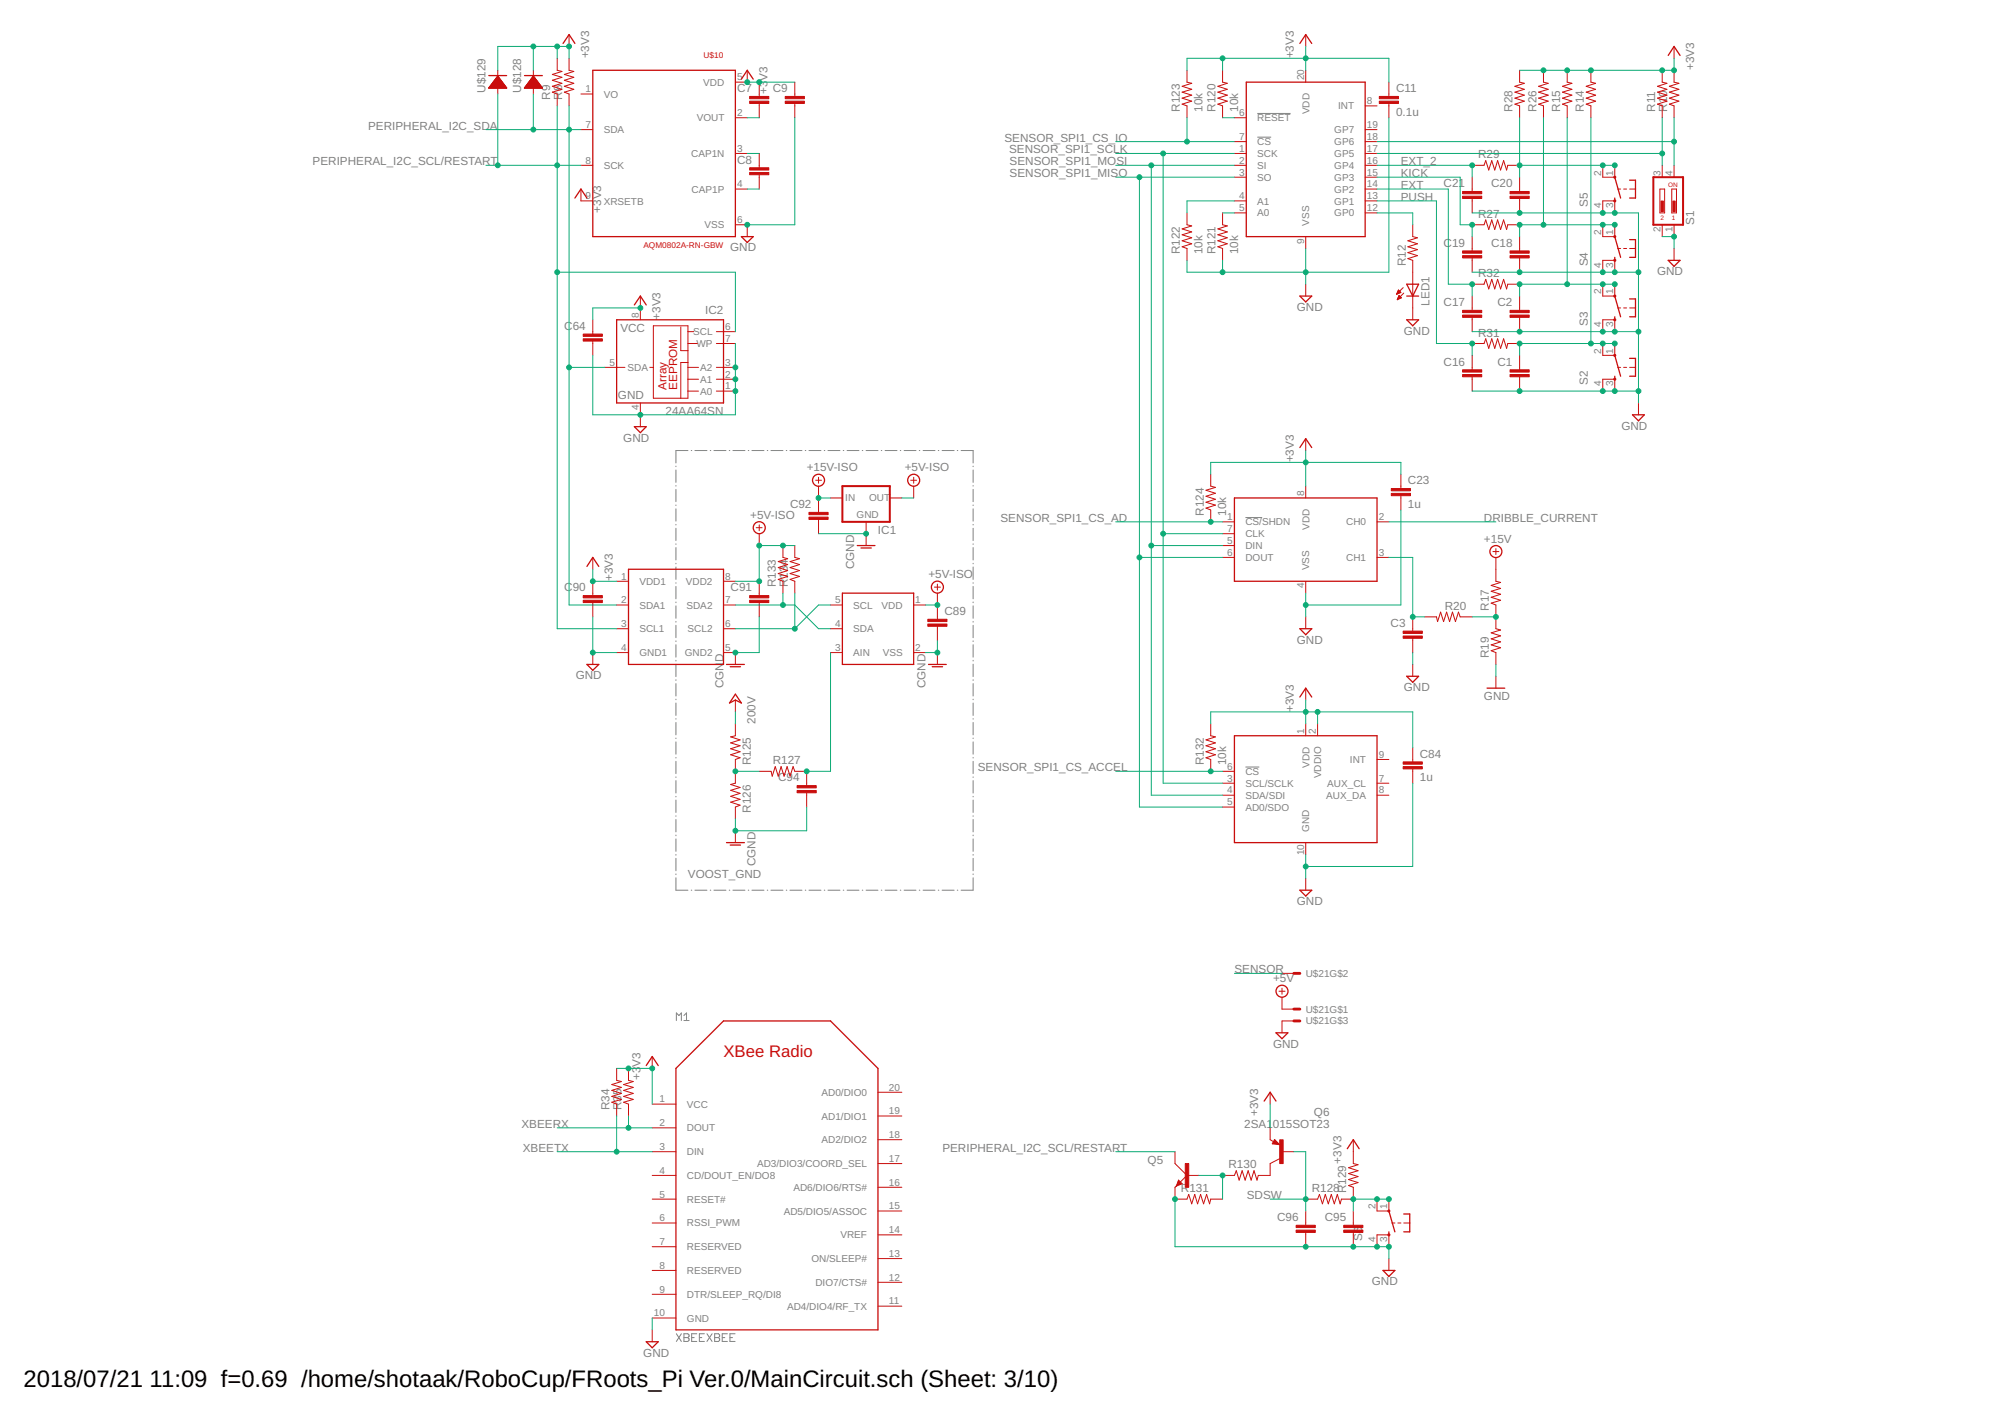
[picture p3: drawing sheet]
<svg xmlns="http://www.w3.org/2000/svg" width="297mm" height="210mm" viewBox="0 0 297 210" stroke-linecap="round" stroke-linejoin="round" font-family="sans-serif">
<g fill="none" stroke="#808080" stroke-width=".15">
<path d="M186.3 16.8h4.9M186.3 20.3h2M100.1 69v.1M100.1 69.6v1.9M100.1 71.9v.1M100.1 72.5v1.8M100.1 74.8v.1M100.1 75.4v1.8M100.1 77.7v.1M100.1 78.3v1.8M101.9 66.7h-1.8v1.9M102.4 66.7h.1"/>
<path d="M103 66.7h1.7M105.2 66.7h.1M105.8 66.7h1.7M108 66.7h.1M108.6 66.7h1.8M110.8 66.7h.1M111.4 66.7h1.8M113.7 66.7h.1M114.2 66.7h1.8M116.5 66.7h.1M117 66.7h1.8M119.3 66.7h.1"/>
<path d="M119.8 66.7h1.8M122.1 66.7h.1M122.7 66.7h1.7M124.9 66.7h.1M125.5 66.7h1.8M127.7 66.7h.1M128.3 66.7h1.8M130.6 66.7h.1M131.1 66.7h1.8M133.4 66.7h.1M133.9 66.7h1.8M136.2 66.7h.1"/>
<path d="M136.8 66.7h1.7M139 66.7h.1M139.6 66.7h1.8M141.8 66.7h.1M142.4 66.7h1.8v1.9M144.2 69v.1M144.2 69.6v1.9M144.2 71.9v.1M144.2 72.5v1.8M144.2 74.8v.1M144.2 75.4v1.8M144.2 77.7v.1"/>
<path d="M144.2 78.3v1.8M184.5 76.7h2.5M100.1 80.6h.1M100.1 81.1v1.9M100.1 83.4v.1M100.1 84v1.8M100.1 86.3v.1M100.1 86.9v1.8M100.1 89.2v.1M100.1 89.7v1.9M100.1 92.1v.1M100.1 92.6v1.9"/>
<path d="M100.1 94.9v.1M100.1 95.5v1.8M100.1 97.8v.1M100.1 98.4v1.8M144.2 80.6h.1M144.2 81.1v1.9M144.2 83.4v.1M144.2 84v1.8M144.2 86.3v.1M144.2 86.9v1.8M144.2 89.2v.1M144.2 89.7v1.9"/>
<path d="M144.2 92.1v.1M144.2 92.6v1.9M144.2 94.9v.1M144.2 95.5v1.8M144.2 97.8v.1M144.2 98.4v1.8M100.1 100.7v.1M100.1 101.3v1.8M100.1 103.6v.1M100.1 104.1v1.9M100.1 106.4v.1M100.1 107v1.9"/>
<path d="M100.1 109.3v.1M100.1 109.9v1.8M100.1 112.2v.1M100.1 112.8v1.8M100.1 115.1v.1M100.1 115.6v1.9M100.1 118h.1M100.1 118.5v1.9M144.2 100.7v.1M144.2 101.3v1.8M144.2 103.6v.1M144.2 104.1v1.9"/>
<path d="M144.2 106.4v.1M144.2 107v1.9M144.2 109.3v.1M144.2 109.9v1.8M144.2 112.2v.1M144.2 112.8v1.8M144.2 115.1v.1M144.2 115.6v1.9M144.2 118h.1M144.2 118.5v1.9M184.5 113.6h2.1M100.1 120.8v.1"/>
<path d="M100.1 121.4v1.8M100.1 123.7v.1M100.1 124.3v1.8M100.1 126.6v.1M100.1 127.1v1.9M100.1 129.5v.1M100.1 130v1.9h1.8M102.4 131.9h.1M103 131.9h1.7M105.2 131.9h.1M105.8 131.9h1.7M108 131.9h.1"/>
<path d="M108.6 131.9h1.8M110.8 131.9h.1M111.4 131.9h1.8M113.7 131.9h.1M114.2 131.9h1.8M116.5 131.9h.1M117 131.9h1.8M119.3 131.9h.1M119.8 131.9h1.8M122.1 131.9h.1M122.7 131.9h1.7M124.9 131.9h.1"/>
<path d="M125.5 131.9h1.8M127.7 131.9h.1M128.3 131.9h1.8M130.6 131.9h.1M131.1 131.9h1.8M133.4 131.9h.1M133.9 131.9h1.8M136.2 131.9h.1M136.8 131.9h1.7M139 131.9h.1M139.6 131.9h1.8M141.8 131.9h.1"/>
<path d="M144.2 130v1.9h-1.8M144.2 120.8v.1M144.2 121.4v1.8M144.2 123.7v.1M144.2 124.3v1.8M144.2 126.6v.1M144.2 127.1v1.9M144.2 129.5v.1M100.2 151.2v-1.1l.4 .3 .3-.3v1.1M101.3 150.4l.4-.3v1.1M101.3 151.2h.8M100.2 197.6l.7 1.1"/>
<path d="M100.9 197.6l-.7 1.1M101.3 197.6h.6l.2 .2v.2l-.2 .1 .2 .2v.2l-.2 .2h-.6zM101.3 198.1h.6M102.5 198.1h.3M103.2 197.6h-.7v1.1h.7M103.6 198.1h.4M104.4 197.6h-.8v1.1h.8M104.7 197.6l.8 1.1M105.5 197.6l-.8 1.1M105.9 197.6h.5l.2 .2v.2l-.2 .1 .2 .2v.2l-.2 .2h-.5zM105.9 198.1h.5M107 198.1h.4"/>
<path d="M107.8 197.6h-.8v1.1h.8M108.1 198.1h.4M108.9 197.6h-.8v1.1h.8"/>
</g>
<g fill="none" stroke="#c90d0c" stroke-width=".19">
<path d="M72.4 11.2h2.7M73.7 11.3l1.4 1.7h-2.7zM77.7 11.2h2.6M79 11.3l1.3 1.7h-2.6zM83.4 6.4l.9-1.3 .9 1.3M87.8 10.4h21.1v24.7h-21.1zM109.8 11.7l.9-1.3 .9 1.3M184.6 12.2h17.6v22.9h-17.6zM192.6 6.4l.8-1.3 .9 1.3M247.1 8.2l.9-1.3 .9 1.3M85.2 29.3l.9-1.3 .9 1.3M109.8 35.1h1.8l-.9 .8z"/>
<path d="M239.2 29.3v.5M239.2 38.1v.5M239.2 35.1l.9 3M239.2 26.2l.9 3.1M241.4 26.7h.9v2.6h-.9M241.4 35.5h.9v2.6h-.9M247.1 38.6h1.8l-.9 .9zM91.4 47.4h15.8v12.3h-15.8zM94 45.2l.9-1.3 .8 1.3M192.6 43.9h1.7l-.9 .8zM208.4 42.1h1.8l-.9 1.8zM208.4 43.9h1.8"/>
<path d="M208.4 47.4h1.8l-.9 .9zM239.2 46.9v.5M239.2 55.7v.5M239.2 52.6l.9 3.1M239.2 43.9l.9 3M241.4 53.1h.9v2.6h-.9M241.4 44.3h.9v2.6h-.9M94 63.2h1.7l-.8 .9zM182.9 73.8h21.1v12.3h-21.1zM192.6 66.3l.8-1.3 .9 1.3M241.9 61.4h1.7l-.9 .9zM87 98.4h1.7l-.9 .9z"/>
<path d="M87 83.9l.8-1.3 .9 1.3M93.1 84.3h14.1v14.1h-14.1zM107.6 98.4h2.7M108.2 98.8h1.5M124.8 87.9h10.6v10.5h-10.6zM127 80.8h2.6M127.6 81.2h1.5M137.6 98.4h2.6M138.1 98.8h1.5M192.6 93.1h1.7l-.9 .9zM108.9 102.8l.9 1.3-.9-.4-.8 .4zM182.9 109h21.1v15.8h-21.1z"/>
<path d="M192.6 103.3l.8-1.4 .9 1.4M208.4 100.2h1.8l-.9 .9zM220.3 101.9h2.6M107.6 124.8h2.7M108.2 125.2h1.5M192.6 131.9h1.7l-.9 .8zM95.7 157.8l.9-1.3 .9 1.3M100.1 158.3l7.1-7.1h15.8l7.1 7.1v38.7h-30zM189 153h1.8l-.9 .9zM174.6 175l.4 .3-.6 .2zM174.6 175.2l.2 .1M187.3 163.1l.9-1.3 .8 1.3"/>
<path d="M188.9 169.3h.2l-.2-.2-.2 .3h.7l-.5-.5-.3 .5M199.6 170.2l.9-1.4 .9 1.4M205.8 179.4l.9 3.1M208 179.8h.9v2.7h-.9M95.7 198.8h1.8l-.9 .8zM204.9 188.2h1.8l-.9 .9zM205.8 182.5v.4"/>
<circle cx="112.5" cy="78.2" r=".89"/>
<circle cx="121.3" cy="71.1" r=".89"/>
<circle cx="135.4" cy="71.1" r=".89"/>
<circle cx="138.9" cy="87" r=".89"/>
<circle cx="221.6" cy="81.7" r=".89"/>
<circle cx="189.9" cy="146.8" r=".89"/>
</g>
<g fill="none" stroke="#c90d0c" stroke-width=".15">
<path d="M72.5 13h2.5M72.5 12.9h2.5M72.6 12.9h2.3M72.6 12.8h2.3M72.6 12.8h2.2M72.7 12.7h2.1M72.7 12.6h2.1M72.8 12.6h1.9M72.8 12.5h1.9M72.9 12.5h1.7M72.9 12.4h1.7M72.9 12.4h1.6"/>
<path d="M73 12.3h1.5M73.1 12.2h1.3M73.1 12.1h1.3M73.2 12.1h1.1M73.2 12h1.1M73.3 11.9h.9M73.3 11.8h.8M73.4 11.7h.7M73.4 11.7h.6M73.5 11.6h.5M73.6 11.5h.3M73.6 11.4h.2"/>
<path d="M73.7 11.3h.1M73.7 11.3l1.4 1.7h-2.7zM73.7 10.4v3.5M77.7 13h2.6M77.8 12.9h2.5M77.8 12.9h2.4M77.9 12.8h2.3M77.9 12.8h2.2M78 12.7h2.1M78 12.6h2.1M78 12.6h2M78.1 12.5h1.9"/>
<path d="M78.1 12.5h1.8M78.2 12.4h1.7M78.2 12.4h1.6M78.3 12.3h1.5M78.3 12.2h1.4M78.4 12.1h1.3M78.4 12.1h1.2M78.5 12h1.1M78.5 12h1M78.5 11.9h1M78.6 11.9h.9M78.6 11.8h.8"/>
<path d="M78.7 11.7h.7M78.7 11.7h.6M78.8 11.6h.5M78.8 11.6h.4M78.8 11.5h.4M78.9 11.5h.3M78.9 11.4h.2M79 11.3h.1M79 10.4v3.5M79 11.3l1.3 1.7h-2.6zM82.5 8.6v1.8l.7 .2-1.4 .4 1.4 .5-1.4 .4 1.4 .4-1.4 .5 1.4 .4-1.4 .5 .7 .2v1.8M84.3 8.6v1.8l.7 .2-1.4 .4 1.4 .5-1.4 .4 1.4 .4-1.4 .5 1.4 .4-1.4 .5 .7 .2v1.8"/>
<path d="M84.3 5.1v1.8M86.1 13.9h1.7M86.1 19.2h1.7M108.9 17.4h1.8M110.7 10.4v1.8h-1.8M112.5 12.2v2.1M112.5 15.3v2.1M117.8 12.2v2.1M117.8 15.3v2.1M175.9 10.4v1.8l.7 .1-1.5 .5 1.5 .4-1.5 .5 1.5 .4-1.5 .4 1.5 .5-1.5 .4 .8 .3v1.7M181.1 10.4v1.8l.7 .1-1.4 .5 1.4 .4-1.4 .5 1.4 .4-1.4 .4 1.4 .5-1.4 .4 .7 .3v1.7M182.9 17.4h1.7"/>
<path d="M193.4 5.1v1.8M193.4 10.4v1.8M202.2 19.2h1.8M202.2 15.7h1.8M205.8 12.2v2.1M205.8 15.3v2.1M225.1 10.4v1.8l.7 .1-1.4 .5 1.4 .4-1.4 .5 1.4 .4-1.4 .4 1.4 .5-1.4 .4 .7 .3v1.7M228.7 10.4v1.8l.7 .1-1.5 .5 1.5 .4-1.5 .5 1.5 .4-1.5 .4 1.5 .5-1.5 .4 .8 .3v1.7M232.2 10.4v1.8l.7 .1-1.4 .5 1.4 .4-1.4 .5 1.4 .4-1.4 .4 1.4 .5-1.4 .4 .7 .3v1.7M235.7 10.4v1.8l.7 .1-1.4 .5 1.4 .4-1.4 .5 1.4 .4-1.4 .4 1.4 .5-1.4 .4 .7 .3v1.7M246.3 10.4v1.8l.7 .1-1.4 .5 1.4 .4-1.4 .5 1.4 .4-1.4 .4 1.4 .5-1.4 .4 .7 .3v1.7M248 10.4v1.8l.7 .1-1.4 .5 1.4 .4-1.4 .5 1.4 .4-1.4 .4 1.4 .5-1.4 .4 .7 .3v1.7"/>
<path d="M248 6.9v1.7M86.1 24.5h1.7M86.1 28v1.8h1.7M108.9 28h1.8M108.9 22.7h1.8M108.9 33.3h1.8v1.8M112.5 22.7v2.1M112.5 25.9v2.1M175.9 31.5v1.8l.7 .2-1.5 .4 1.5 .5-1.5 .4 1.5 .4-1.5 .5 1.5 .4-1.5 .5 .8 .2v1.8M181.1 31.5v1.8l.7 .2-1.4 .4 1.4 .5-1.4 .4 1.4 .4-1.4 .5 1.4 .4-1.4 .5 .7 .2v1.8M182.9 22.7h1.7M182.9 24.5h1.7"/>
<path d="M182.9 29.8h1.7M182.9 26.2h1.7M182.9 31.5h1.7M182.9 21h1.7M193.4 35.1v1.7M202.2 28h1.8M202.2 22.7h1.8M202.2 24.5h1.8M202.2 29.8h1.8M202.2 26.2h1.8M202.2 31.5h1.8M202.2 21h1.8"/>
<path d="M209.3 33.3v1.8l.7 .1-1.4 .5 1.4 .4-1.4 .5 1.4 .4-1.4 .4 1.4 .5-1.4 .4 .7 .3v8.8M218.1 33.3h1.8l.2-.7 .5 1.4 .4-1.4 .4 1.4 .5-1.4 .4 1.4 .5-1.4 .4 1.4 .2-.7h1.7M218.1 24.5h1.8l.2-.7 .5 1.4 .4-1.4 .4 1.4 .5-1.4 .4 1.4 .5-1.4 .4 1.4 .2-.7h1.7M218.1 26.2v2.2M218.1 29.4v2.1M218.1 35.1v2.1M218.1 38.2v2.1M225.1 26.2v2.2M225.1 29.4v2.1M225.1 35.1v2.1M225.1 38.2v2.1M237.4 31.5v-1.7h1.8v1.7"/>
<path d="M237.4 24.5v1.7h1.8v-1.7M237.4 33.3v1.8h1.8v-1.8M239.6 28h.5M239.6 36.8h.5M240.5 28h.5M240.5 36.8h.5M241.4 28h.9M241.4 36.8h.9M245.9 28h.7v3.5h-.7zM246.3 24.5v1.7M246.3 33.3v1.8M247.7 28h.7v3.5h-.7z"/>
<path d="M248 24.5v1.7M248 33.3v1.8M248 36.8v1.8M87.8 47.4v2.1M87.8 50.5v2.1M89.6 54.4h3M94.9 43.9v3.5M94.9 59.7v3.5M96.3 54.4h.5M96.8 48.3h5.1v10.7h-5.1zM100.9 48.4v3.5h1M101.9 54.4h1.6"/>
<path d="M101.9 56.2h1.6M101.9 50.9h1.4M101.9 57.9h1.6M101.9 49.1h.9M101.9 53.7h-1v5.3M106.1 54.4h2.8M106.1 56.2h2.8M106.1 50.9h2.8M106.1 57.9h2.8M106.1 49.1h2.8M193.4 42.1v1.8M206.9 43.6h.1"/>
<path d="M206.9 43.5h.2M207 43.4h.3M207 43.3h.5M207 44.4h.1M207 44.3h.2M207.1 43.3h.4M207.1 43.2h.3M207.1 44.2h.2M207.1 44.2h.4M207.1 43.1h.2M207.1 44.1h.5M207.2 44h.3"/>
<path d="M207.2 43l.3 .3-.6 .3zM207.2 43.9h.2M207.3 43.8l-.3 .6M207.3 43.8l.3 .3-.6 .3M207.3 43.8h.1M207.9 42.6l-1 1M208 43.4l-1 1M218.1 50.9h1.8l.2-.7 .5 1.4 .4-1.4 .4 1.4 .5-1.4 .4 1.4 .5-1.4 .4 1.4 .2-.7h1.7M218.1 43.9v2.1M218.1 47v2.1M218.1 52.6v2.2M218.1 55.8v2.1"/>
<path d="M218.1 42.1h1.8l.2-.7 .5 1.4 .4-1.4 .4 1.4 .5-1.4 .4 1.4 .5-1.4 .4 1.4 .2-.7h1.7M225.1 43.9v2.1M225.1 47v2.1M225.1 52.6v2.2M225.1 55.8v2.1M237.4 57.9v-1.7h1.8v1.7M237.4 50.9v1.7h1.8v-1.7M237.4 40.3v-1.7h1.8v1.7M237.4 42.1v1.8h1.8v-1.8M237.4 49.1v-1.7h1.8v1.7M239.6 54.4h.5M239.6 45.6h.5"/>
<path d="M240.5 54.4h.5M240.5 45.6h.5M241.4 54.4h.9M241.4 45.6h.9M242.7 59.7v1.7M112 78.2h.9M112.5 77.7v.9M112.5 79.1v1.7M120.8 71.1h.9M121.3 70.7v.9M121.3 72v3.9M121.3 76.9v2.2"/>
<path d="M123 73.8h1.8M128.3 77.3v3.5M131.8 73.8h1.8M134.9 71.1h.9M135.4 70.7v.9M135.4 72v1.8M179.4 70.3v1.7l.7 .2-1.4 .4 1.4 .5-1.4 .4 1.4 .5-1.4 .4 1.4 .4-1.4 .5 .7 .2v1.8M181.1 77.3h1.8M181.1 79.1h1.8M193.4 65v1.7M193.4 72v1.8M204 77.3h1.8"/>
<path d="M207.5 70.3v2.1M207.5 73.4v2.1M87.8 82.6v1.7M87.8 86.1v2.1M87.8 89.3v2.1M87.8 96.7v1.7M91.4 86.1h1.7M91.4 89.6h1.7M91.4 93.1h1.7M91.4 96.7h1.7M107.2 86.1h1.7M107.2 89.6h1.7"/>
<path d="M107.2 93.1h1.7M107.2 96.7h1.7v1.7M112.5 86.1v2.1M112.5 89.3v2.1M116 80.8v1.8l.7 .2-1.4 .4 1.4 .4-1.4 .5 1.4 .4-1.4 .5 1.4 .4-1.4 .4 .7 .3v1.8M117.8 80.8v1.8l.6 .2-1.3 .4 1.3 .4-1.3 .5 1.3 .4-1.3 .5 1.3 .4-1.3 .4 .7 .3v1.8M123 89.6h1.8M123 93.1h1.8M123 96.7h1.8M135.4 89.6h1.7M135.4 96.7h1.7M138.4 87h.9"/>
<path d="M138.9 86.5v.9M138.9 87.9v3.8M138.9 92.8v2.1M138.9 96.7v1.7M181.1 82.6h1.8M181.1 80.8h1.8M193.4 86.1v1.8M193.4 91.4v1.7M204 82.6h1.8M209.3 91.4v2.1M209.3 94.6v2.1M209.3 98.4v1.8"/>
<path d="M211.1 91.4h1.7l.2 .7 .4-1.4 .5 1.4 .4-1.4 .5 1.4 .4-1.4 .4 1.4 .5-1.4 .2 .7h1.8M221.2 81.7h.9M221.6 82.6v3.5l.7 .2-1.4 .4 1.4 .5-1.4 .4 1.4 .4-1.4 .5 1.4 .4-1.4 .4 .7 .3v3.5l.7 .2-1.4 .4 1.4 .5-1.4 .4 1.4 .5-1.4 .4 1.4 .4-1.4 .5 .7 .3v1.7M221.6 81.3v.8M108.9 103.7v1.8M108.9 107.2v1.8l-.7 .2 1.4 .4-1.4 .4 1.4 .5-1.4 .4 1.4 .5-1.4 .4 1.4 .4-.7 .3v3.5l-.7 .2 1.4 .4-1.4 .5 1.4 .4-1.4 .5 1.4 .4-1.4 .4 1.4 .5-.7 .2v1.8M112.5 114.3h1.7l.2 .7 .5-1.4 .4 1.4 .4-1.4 .5 1.4 .4-1.4 .5 1.4 .4-1.4 .3 .7h1.7v2.1M119.5 117.4v2.1M179.4 107.2v1.8l.7 .2-1.4 .4 1.4 .4-1.4 .5 1.4 .4-1.4 .5 1.4 .4-1.4 .4 .7 .3v1.8M181.1 116h1.8M181.1 117.8h1.8M181.1 119.5h1.8"/>
<path d="M181.1 114.3h1.8M193.4 101.9v1.8M193.4 107.2v1.8M195.2 107.2v1.8M204 116h1.8M204 117.8h1.8M204 112.5h1.8M209.3 110.7v2.2M209.3 113.9v2.1M221.6 100.2v1.7M108.9 123.1v1.7M193.4 124.8v1.8"/>
<path d="M193.4 130.1v1.8M91.4 158.3v1.7l.7 .2-1.5 .5 1.5 .4-1.5 .4 1.5 .5-1.5 .4 1.5 .5-1.5 .4 .8 .3v1.7M93.1 158.3v1.7l.7 .2-1.4 .5 1.4 .4-1.4 .4 1.4 .5-1.4 .4 1.4 .5-1.4 .4 .7 .3v1.7M96.6 156.5v1.8M189.5 146.8h.9M189.9 147.7v1.8h1.8M189.9 144.2h1.8M189.9 146.4v.9M191.7 151.2h-1.8v1.8M96.6 163.6h3.5M96.6 167.1h3.5M96.6 170.6h3.5"/>
<path d="M96.6 174.1h3.5M96.6 177.6h3.5M130.1 179.4h3.5M130.1 175.9h3.5M130.1 172.4h3.5M130.1 168.8h3.5M130.1 165.3h3.5M130.1 161.8h3.5M174.1 170.6v1.8l1.8 1.7M174.3 175.7l-.2 .2v1.7h1.8l.2-.7 .5 1.4 .4-1.4 .4 1.4 .5-1.4 .4 1.4 .5-1.4 .4 1.4 .2-.7h1.7M174.6 174.8l.5 .5-.8 .4zM175.9 174.1h1.7"/>
<path d="M175.9 174.1l-1.6 1.6M188.2 167.1v1.7l.5 .3M188.2 161.8v1.8M188.8 168.8l.8 .8-1.1-.2zM189.6 171.6l-1.4 .8v1.7h-1.8l-.2 .7-.4-1.4-.4 1.4-.5-1.4-.4 1.4-.5-1.4-.4 1.4-.4-1.4-.3 .7h-1.8M189.9 170.6h1.8M193.4 179.4v2.1M200.5 168.8v3.6l.7 .1-1.4 .5 1.4 .4-1.4 .4 1.4 .5-1.4 .4 1.4 .5-1.4 .4 .7 .3v1.7h-1.8l-.2 .7-.4-1.4-.4 1.4-.5-1.4-.4 1.4-.5-1.4-.4 1.4-.4-1.4-.3 .7h-1.8M200.5 179.4v2.1M204 177.6v1.8h1.8v-1.8M96.6 181.2h3.5M96.6 184.7h3.5"/>
<path d="M96.6 188.2h3.5M96.6 191.7h3.5M96.6 195.2h3.5M96.6 197v1.8M130.1 193.5h3.5M130.1 189.9h3.5M130.1 186.4h3.5M130.1 182.9h3.5M193.4 182.6v2.1M200.5 182.6v2.1M204 184.7v-1.8h1.8v1.8M205.8 186.4v1.8"/>
<path d="M206.2 181.2h.5M207.1 181.2h.4M208 181.2h.9"/>
</g>
<g fill="#c90d0c" stroke="#c90d0c" stroke-width=".15">
<path d="M111.1 14.3h2.8v.3h-2.8z"/>
<path d="M111.1 15h2.8v.3h-2.8z"/>
<path d="M111.1 24.8h2.8v.4h-2.8z"/>
<path d="M111.1 25.5h2.8v.4h-2.8z"/>
<path d="M116.3 14.3h2.9v.3h-2.9z"/>
<path d="M116.3 15h2.9v.3h-2.9z"/>
<path d="M223.7 54.8h2.8v.3h-2.8z"/>
<path d="M223.7 55.5h2.8v.3h-2.8z"/>
<path d="M223.7 46h2.8v.3h-2.8z"/>
<path d="M223.7 46.7h2.8v.3h-2.8z"/>
<path d="M216.7 54.8h2.8v.3h-2.8z"/>
<path d="M216.7 55.5h2.8v.3h-2.8z"/>
<path d="M216.7 46h2.8v.3h-2.8z"/>
<path d="M216.7 46.7h2.8v.3h-2.8z"/>
<path d="M223.7 37.2h2.8v.3h-2.8z"/>
<path d="M223.7 37.9h2.8v.3h-2.8z"/>
<path d="M216.7 37.2h2.8v.3h-2.8z"/>
<path d="M216.7 37.9h2.8v.3h-2.8z"/>
<path d="M223.7 28.4h2.8v.3h-2.8z"/>
<path d="M223.7 29.1h2.8v.3h-2.8z"/>
<path d="M216.7 28.4h2.8v.3h-2.8z"/>
<path d="M216.7 29.1h2.8v.3h-2.8z"/>
<path d="M247.8 29.8h.4v1.5h-.4z"/>
<path d="M246.1 29.8h.3v1.5h-.3z"/>
<path d="M207.9 93.5h2.8v.3h-2.8z"/>
<path d="M207.9 94.2h2.8v.4h-2.8z"/>
<path d="M86.4 49.5h2.8v.3h-2.8z"/>
<path d="M86.4 50.2h2.8v.3h-2.8z"/>
<path d="M204.3 14.3h2.9v.3h-2.9z"/>
<path d="M204.3 15h2.9v.3h-2.9z"/>
<path d="M206.1 72.4h2.9v.3h-2.9z"/>
<path d="M206.1 73.1h2.9v.3h-2.9z"/>
<path d="M207.9 112.9h2.8v.3h-2.8z"/>
<path d="M207.9 113.6h2.8v.3h-2.8z"/>
<path d="M137.5 91.7h2.8v.4h-2.8z"/>
<path d="M137.5 92.4h2.8v.4h-2.8z"/>
<path d="M86.4 88.2h2.8v.4h-2.8z"/>
<path d="M86.4 88.9h2.8v.4h-2.8z"/>
<path d="M111.1 88.2h2.8v.4h-2.8z"/>
<path d="M111.1 88.9h2.8v.4h-2.8z"/>
<path d="M119.8 75.9h2.9v.3h-2.9z"/>
<path d="M119.8 76.6h2.9v.3h-2.9z"/>
<path d="M118.1 116.4h2.8v.3h-2.8z"/>
<path d="M118.1 117.1h2.8v.3h-2.8z"/>
<path d="M199.1 181.5h2.8v.3h-2.8z"/>
<path d="M199.1 182.2h2.8v.4h-2.8z"/>
<path d="M192 181.5h2.9v.3h-2.9z"/>
<path d="M192 182.2h2.9v.4h-2.9z"/>
<path d="M175.6 172.4h.5v3.5h-.5z"/>
<path d="M189.6 168.8h.5v3.6h-.5z"/>
</g>
<g fill="none" stroke="#c90d0c" stroke-width=".3">
<path d="M244.9 26.2h4.4v7.1h-4.4zM124.8 72h7v5.3h-7z"/>
<circle cx="239.2" cy="35.1" r=".08"/>
<circle cx="239.2" cy="38.6" r=".08"/>
<circle cx="239.2" cy="26.2" r=".08"/>
<circle cx="239.2" cy="29.8" r=".08"/>
<circle cx="239.2" cy="56.2" r=".08"/>
<circle cx="239.2" cy="52.6" r=".08"/>
<circle cx="239.2" cy="47.4" r=".08"/>
<circle cx="239.2" cy="43.9" r=".08"/>
<circle cx="205.8" cy="179.4" r=".08"/>
<circle cx="205.8" cy="182.9" r=".08"/>
</g>
<path d="M191.7 149.5h.9M191.7 144.2h.9M191.7 151.2h.9" fill="none" stroke="#c90d0c" stroke-width=".42"/>
<g fill="none" stroke="#0dab76" stroke-width=".15">
<path d="M72 19.2h14.1M73.7 13.9v10.6M79 6.9v3.5M79 13.9v5.3M82.5 6.9v1.7M82.5 15.7v77.4h8.9M84.3 8.6v-1.7h-10.6v3.5M84.3 15.7v73.9h7.1M110.7 12.2h7.1M110.7 17.4h1.8M117.8 17.4v15.9h-7.1M175.9 10.4v-1.8h29.9v3.6"/>
<path d="M175.9 17.4v3.6M181.1 8.6v1.8M181.1 17.4h1.8M193.4 6.9v3.5M205.8 17.4v22.9h-29.9v-1.7M225.1 17.4v8.8M228.7 17.4v15.9M232.2 17.4v24.7M235.7 17.4v33.5M246.3 17.4v7.1M248 8.6v1.8h-22.9M248 17.4v7.1"/>
<path d="M72 24.5h14.1M110.7 22.7h1.8M110.7 28h1.8M165.3 22.7h17.6M165.3 24.5h17.6M165.3 26.2h17.6M165.3 21h17.6M168.8 26.2v93.3h12.3M170.6 24.5v93.3h10.5M172.3 22.7v93.3h8.8M181.1 38.6v1.7M181.1 31.5h1.8"/>
<path d="M182.9 29.8h-7v1.7M193.4 36.8v5.3M204 31.5h5.3v1.8M204 26.2h12.3v7.1h1.8v1.8M204 22.7h42.3M204 28h10.6v14.1h3.5v1.8M204 24.5h14.1v1.7M204 29.8h8.8v21.1h5.3v1.7M204 21h44M218.1 31.5h24.6v28.2M225.1 24.5h14.1M239.2 33.3h-14.1v1.8"/>
<path d="M246.3 35.1h1.7v1.7M82.5 40.3h26.4v8.8M84.3 54.4h5.3M94.9 45.6h-7.1v1.8M108.9 50.9v10.5h-21.1v-8.8M218.1 49.1h24.6M218.1 40.3h24.6M218.1 57.9h24.6M239.2 50.9h-14.1v1.7M239.2 42.1h-14.1v1.8M121.3 79.1h7M121.3 73.8h1.7"/>
<path d="M133.6 73.8h1.8M165.3 77.3h15.8M172.3 79.1h8.8M179.4 70.3v-1.8h28.1v1.8M193.4 66.7v5.3M205.8 77.3h15.8M207.5 75.5v14.1h-14.1M87.8 84.3v1.8h3.6M87.8 91.4v5.3h3.6M108.9 89.6h8.9l3.5 3.5h1.7M108.9 93.1h8.9M112.5 91.4v5.3h-3.6"/>
<path d="M116 87.9v1.7M117.8 80.8h-5.3v5.3h-3.6M117.8 87.9v5.2M123 89.6h-1.7l-3.5 3.5M123 96.7v17.6h-3.5M137.1 89.6h1.8M138.9 94.9v1.8h-1.8M168.8 82.6h12.3M170.6 80.8h10.5M193.4 87.9v3.5M205.8 82.6h3.5v8.8h1.8M209.3 96.7v1.7"/>
<path d="M218.1 91.4h3.5M221.6 98.4v1.8M108.9 105.5v1.7M108.9 114.3h3.6M119.5 119.5v3.6h-10.6v-1.8M165.3 114.3h15.8M179.4 107.2v-1.7h29.9v5.2M193.4 103.7v3.5M195.2 105.5v1.7M209.3 116v12.4h-15.9M193.4 126.6v3.5M91.4 158.3h5.2v5.3"/>
<path d="M182.9 144.2h7M82.5 170.6h14.1M82.5 167.1h14.1M91.4 165.3v5.3M93.1 165.3v1.8M165.3 170.6h8.8M174.1 177.6v7.1h31.7v1.7M177.6 174.1h3.5v3.5M188.2 163.6v3.5M188.2 177.6h5.2M191.7 170.6h1.7v8.8M205.8 177.6h-5.3v1.8"/>
<path d="M96.6 195.2v1.8"/>
</g>
<g fill="#0dab76" stroke="#0dab76" stroke-width=".15">
<circle cx="110.7" cy="12.2" r=".36"/>
<circle cx="112.5" cy="12.2" r=".36"/>
<circle cx="84.3" cy="6.9" r=".36"/>
<circle cx="82.5" cy="6.9" r=".36"/>
<circle cx="79" cy="6.9" r=".36"/>
<circle cx="248" cy="10.4" r=".36"/>
<circle cx="246.3" cy="10.4" r=".36"/>
<circle cx="228.7" cy="10.4" r=".36"/>
<circle cx="232.2" cy="10.4" r=".36"/>
<circle cx="235.7" cy="10.4" r=".36"/>
<circle cx="96.6" cy="158.3" r=".36"/>
<circle cx="93.1" cy="158.3" r=".36"/>
<circle cx="94.9" cy="45.6" r=".36"/>
<circle cx="193.4" cy="8.6" r=".36"/>
<circle cx="181.1" cy="8.6" r=".36"/>
<circle cx="193.4" cy="68.5" r=".36"/>
<circle cx="193.4" cy="105.5" r=".36"/>
<circle cx="195.2" cy="105.5" r=".36"/>
<circle cx="87.8" cy="86.1" r=".36"/>
<circle cx="110.7" cy="33.3" r=".36"/>
<circle cx="239.2" cy="31.5" r=".36"/>
<circle cx="225.1" cy="31.5" r=".36"/>
<circle cx="237.4" cy="31.5" r=".36"/>
<circle cx="225.1" cy="49.1" r=".36"/>
<circle cx="237.4" cy="49.1" r=".36"/>
<circle cx="239.2" cy="49.1" r=".36"/>
<circle cx="242.7" cy="49.1" r=".36"/>
<circle cx="225.1" cy="40.3" r=".36"/>
<circle cx="237.4" cy="40.3" r=".36"/>
<circle cx="239.2" cy="40.3" r=".36"/>
<circle cx="242.7" cy="40.3" r=".36"/>
<circle cx="225.1" cy="57.9" r=".36"/>
<circle cx="237.4" cy="57.9" r=".36"/>
<circle cx="239.2" cy="57.9" r=".36"/>
<circle cx="242.7" cy="57.9" r=".36"/>
<circle cx="248" cy="35.1" r=".36"/>
<circle cx="108.9" cy="56.2" r=".36"/>
<circle cx="108.9" cy="57.9" r=".36"/>
<circle cx="94.9" cy="61.4" r=".36"/>
<circle cx="108.9" cy="54.4" r=".36"/>
<circle cx="193.4" cy="40.3" r=".36"/>
<circle cx="181.1" cy="40.3" r=".36"/>
<circle cx="193.4" cy="89.6" r=".36"/>
<circle cx="193.4" cy="128.4" r=".36"/>
<circle cx="87.8" cy="96.7" r=".36"/>
<circle cx="200.5" cy="184.7" r=".36"/>
<circle cx="204" cy="184.7" r=".36"/>
<circle cx="205.8" cy="184.7" r=".36"/>
<circle cx="193.4" cy="184.7" r=".36"/>
<circle cx="174.1" cy="177.6" r=".36"/>
<circle cx="84.3" cy="19.2" r=".36"/>
<circle cx="84.3" cy="54.4" r=".36"/>
<circle cx="79" cy="19.2" r=".36"/>
<circle cx="82.5" cy="24.5" r=".36"/>
<circle cx="82.5" cy="40.3" r=".36"/>
<circle cx="73.7" cy="24.5" r=".36"/>
<circle cx="246.3" cy="22.7" r=".36"/>
<circle cx="218.1" cy="50.9" r=".36"/>
<circle cx="218.1" cy="42.1" r=".36"/>
<circle cx="225.1" cy="50.9" r=".36"/>
<circle cx="235.7" cy="50.9" r=".36"/>
<circle cx="237.4" cy="50.9" r=".36"/>
<circle cx="239.2" cy="50.9" r=".36"/>
<circle cx="218.1" cy="33.3" r=".36"/>
<circle cx="225.1" cy="24.5" r=".36"/>
<circle cx="239.2" cy="24.5" r=".36"/>
<circle cx="237.4" cy="24.5" r=".36"/>
<circle cx="218.1" cy="24.5" r=".36"/>
<circle cx="91.4" cy="170.6" r=".36"/>
<circle cx="248" cy="21" r=".36"/>
<circle cx="221.6" cy="91.4" r=".36"/>
<circle cx="209.3" cy="91.4" r=".36"/>
<circle cx="225.1" cy="42.1" r=".36"/>
<circle cx="232.2" cy="42.1" r=".36"/>
<circle cx="237.4" cy="42.1" r=".36"/>
<circle cx="239.2" cy="42.1" r=".36"/>
<circle cx="172.3" cy="22.7" r=".36"/>
<circle cx="172.3" cy="79.1" r=".36"/>
<circle cx="170.6" cy="24.5" r=".36"/>
<circle cx="170.6" cy="80.8" r=".36"/>
<circle cx="168.8" cy="26.2" r=".36"/>
<circle cx="168.8" cy="82.6" r=".36"/>
<circle cx="225.1" cy="33.3" r=".36"/>
<circle cx="228.7" cy="33.3" r=".36"/>
<circle cx="237.4" cy="33.3" r=".36"/>
<circle cx="239.2" cy="33.3" r=".36"/>
<circle cx="179.4" cy="77.3" r=".36"/>
<circle cx="175.9" cy="21" r=".36"/>
<circle cx="179.4" cy="114.3" r=".36"/>
<circle cx="93.1" cy="167.1" r=".36"/>
<circle cx="117.8" cy="93.1" r=".36"/>
<circle cx="116" cy="89.6" r=".36"/>
<circle cx="108.9" cy="96.7" r=".36"/>
<circle cx="138.9" cy="96.7" r=".36"/>
<circle cx="128.3" cy="79.1" r=".36"/>
<circle cx="108.9" cy="123.1" r=".36"/>
<circle cx="138.9" cy="89.6" r=".36"/>
<circle cx="112.5" cy="86.1" r=".36"/>
<circle cx="112.5" cy="80.8" r=".36"/>
<circle cx="116" cy="80.8" r=".36"/>
<circle cx="108.9" cy="114.3" r=".36"/>
<circle cx="119.5" cy="114.3" r=".36"/>
<circle cx="193.4" cy="177.6" r=".36"/>
<circle cx="200.5" cy="177.6" r=".36"/>
<circle cx="204" cy="177.6" r=".36"/>
<circle cx="205.8" cy="177.6" r=".36"/>
<circle cx="121.3" cy="73.8" r=".36"/>
<circle cx="181.1" cy="174.1" r=".36"/>
</g>
<g font-size="3.5">
<text x="3.5" y="205.4">2018/07/21</text>
<text x="22.2" y="205.4">11:09 f=0.69 /home/shotaak/RoboCup/FRoots_Pi Ver.0/MainCircuit.sch (Sheet: 3/10)</text>
</g>
<text font-size="2.5" fill="#c90d0c" x="107.2" y="156.5">XBee Radio</text>
<g font-size="1.7" fill="#808080">
<text x="87.3" y="8.6" transform="rotate(-90 87.3 8.6)">+3V3</text>
<text x="113.7" y="11.9" transform="rotate(-90 113.7 11.9)">V3</text>
<text x="191.7" y="8.6" transform="rotate(-90 191.7 8.6)">+3V3</text>
<text x="251" y="10.4" transform="rotate(-90 251 10.4)">+3V3</text>
<text x="71.9" y="13.8" transform="rotate(-90 71.9 13.8)">U$129</text>
<text x="77.2" y="13.8" transform="rotate(-90 77.2 13.8)">U$128</text>
<text x="81.5" y="14.8" transform="rotate(-90 81.5 14.8)">R9</text>
<text x="83.3" y="14.8" transform="rotate(-90 83.3 14.8)">R8</text>
<text x="109.2" y="13.7">C7</text>
<text x="113.7" y="13.9" transform="rotate(-90 113.7 13.9)">+3</text>
<text x="114.5" y="13.7">C9</text>
<text x="174.8" y="16.6" transform="rotate(-90 174.8 16.6)">R123</text>
<text x="178.1" y="16.6" transform="rotate(-90 178.1 16.6)">10k</text>
<text x="180.1" y="16.6" transform="rotate(-90 180.1 16.6)">R120</text>
<text x="183.4" y="16.6" transform="rotate(-90 183.4 16.6)">10k</text>
<text x="206.8" y="17.2">0.1u</text>
<text x="206.8" y="13.7">C11</text>
<text x="224.1" y="16.6" transform="rotate(-90 224.1 16.6)">R28</text>
<text x="227.6" y="16.6" transform="rotate(-90 227.6 16.6)">R26</text>
<text x="231.1" y="16.6" transform="rotate(-90 231.1 16.6)">R15</text>
<text x="234.7" y="16.6" transform="rotate(-90 234.7 16.6)">R14</text>
<text x="245.2" y="16.6" transform="rotate(-90 245.2 16.6)">R11</text>
<text x="247" y="16.6" transform="rotate(-90 247 16.6)">R10</text>
<text x="54.5" y="19.2">PERIPHERAL_I2C_SDA</text>
<text x="148.8" y="21">SENSOR_SPI1_CS_IO</text>
<text x="149.5" y="22.7">SENSOR_SPI1_SCLK</text>
<text x="219" y="23.4">R29</text>
<text x="46.3" y="24.5">PERIPHERAL_I2C_SCL/RESTART</text>
<text x="109.2" y="24.2">C8</text>
<text x="149.6" y="24.5">SENSOR_SPI1_MOSI</text>
<text x="149.6" y="26.2">SENSOR_SPI1_MISO</text>
<text x="207.5" y="29.8">PUSH</text>
<text x="207.5" y="28">EXT</text>
<text x="207.5" y="26.2">KICK</text>
<text x="207.5" y="24.5">EXT_2</text>
<text x="213.9" y="27.7">C21</text>
<text x="220.9" y="27.7">C20</text>
<text x="89.1" y="31.5" transform="rotate(-90 89.1 31.5)">+3V3</text>
<text x="219" y="32.2">R27</text>
<text x="235.3" y="30.6" transform="rotate(-90 235.3 30.6)">S5</text>
<text x="251" y="33.3" transform="rotate(-90 251 33.3)">S1</text>
<text x="108.2" y="37.2">GND</text>
<text x="174.8" y="37.7" transform="rotate(-90 174.8 37.7)">R122</text>
<text x="178.1" y="37.7" transform="rotate(-90 178.1 37.7)">10k</text>
<text x="180.1" y="37.7" transform="rotate(-90 180.1 37.7)">R121</text>
<text x="183.4" y="37.7" transform="rotate(-90 183.4 37.7)">10k</text>
<text x="208.3" y="39.4" transform="rotate(-90 208.3 39.4)">R12</text>
<text x="213.9" y="36.5">C19</text>
<text x="219" y="41.1">R32</text>
<text x="220.9" y="36.5">C18</text>
<text x="235.3" y="39.4" transform="rotate(-90 235.3 39.4)">S4</text>
<text x="245.5" y="40.8">GND</text>
<text x="97.9" y="47.4" transform="rotate(-90 97.9 47.4)">+3V3</text>
<text x="104.5" y="46.5">IC2</text>
<text x="192.1" y="46.1">GND</text>
<text x="211.8" y="45.3" transform="rotate(-90 211.8 45.3)">LED1</text>
<text x="213.9" y="45.3">C17</text>
<text x="221.9" y="45.3">C2</text>
<text x="83.6" y="48.9">C64</text>
<text x="91.9" y="49.1">VCC</text>
<text x="208" y="49.6">GND</text>
<text x="219" y="49.9">R31</text>
<text x="235.3" y="48.3" transform="rotate(-90 235.3 48.3)">S3</text>
<text x="91.5" y="59.2">GND</text>
<text x="213.9" y="54.1">C16</text>
<text x="221.9" y="54.1">C1</text>
<text x="235.3" y="57.1" transform="rotate(-90 235.3 57.1)">S2</text>
<text x="92.3" y="65.4">GND</text>
<text x="98.6" y="61.5">24AA64SN</text>
<text x="240.2" y="63.7">GND</text>
<text x="119.5" y="69.8">+15V-ISO</text>
<text x="134" y="69.8">+5V-ISO</text>
<text x="191.7" y="68.5" transform="rotate(-90 191.7 68.5)">+3V3</text>
<text x="208.6" y="71.8">C23</text>
<text x="111.1" y="76.9">+5V-ISO</text>
<text x="117" y="75.3">C92</text>
<text x="148.2" y="77.3">SENSOR_SPI1_CS_AD</text>
<text x="178.3" y="76.4" transform="rotate(-90 178.3 76.4)">R124</text>
<text x="181.7" y="76.4" transform="rotate(-90 181.7 76.4)">10k</text>
<text x="208.6" y="75.3">1u</text>
<text x="219.9" y="77.3">DRIBBLE_CURRENT</text>
<text x="130.1" y="79.1">IC1</text>
<text x="219.9" y="80.4">+15V</text>
<text x="83.6" y="87.6">C90</text>
<text x="90.8" y="86.1" transform="rotate(-90 90.8 86.1)">+3V3</text>
<text x="108.2" y="87.6">C91</text>
<text x="115" y="87" transform="rotate(-90 115 87)">R133</text>
<text x="116.7" y="87" transform="rotate(-90 116.7 87)">R134</text>
<text x="126.6" y="84.3" transform="rotate(-90 126.6 84.3)">CGND</text>
<text x="137.6" y="85.7">+5V-ISO</text>
<text x="139.9" y="91.1">C89</text>
<text x="192.1" y="95.3">GND</text>
<text x="206" y="92.9">C3</text>
<text x="214" y="90.3">R20</text>
<text x="220.6" y="90.5" transform="rotate(-90 220.6 90.5)">R17</text>
<text x="85.3" y="100.6">GND</text>
<text x="107.2" y="101.9" transform="rotate(-90 107.2 101.9)">CGND</text>
<text x="137.1" y="101.9" transform="rotate(-90 137.1 101.9)">CGND</text>
<text x="220.6" y="97.5" transform="rotate(-90 220.6 97.5)">R19</text>
<text x="111.9" y="107.2" transform="rotate(-90 111.9 107.2)">200V</text>
<text x="191.7" y="105.5" transform="rotate(-90 191.7 105.5)">+3V3</text>
<text x="208" y="102.4">GND</text>
<text x="219.9" y="103.7">GND</text>
<text x="111.2" y="113.4" transform="rotate(-90 111.2 113.4)">R125</text>
<text x="114.5" y="113.2">R127</text>
<text x="178.3" y="113.4" transform="rotate(-90 178.3 113.4)">R132</text>
<text x="181.7" y="113.4" transform="rotate(-90 181.7 113.4)">10k</text>
<text x="210.3" y="112.2">C84</text>
<text x="115.3" y="115.8">C94</text>
<text x="144.9" y="114.3">SENSOR_SPI1_CS_ACCEL</text>
<text x="210.3" y="115.8">1u</text>
<text x="111.2" y="120.4" transform="rotate(-90 111.2 120.4)">R126</text>
<text x="101.9" y="130.1">VOOST_GND</text>
<text x="111.9" y="128.3" transform="rotate(-90 111.9 128.3)">CGND</text>
<text x="192.1" y="134.1">GND</text>
<text x="182.9" y="144.2">SENSOR</text>
<text x="188.6" y="145.5">+5V</text>
<text x="188.6" y="155.2">GND</text>
<text x="94.9" y="160" transform="rotate(-90 94.9 160)">+3</text>
<text x="94.9" y="158.1" transform="rotate(-90 94.9 158.1)">V3</text>
<text x="77.3" y="167.1">XBEERX</text>
<text x="90.3" y="164.4" transform="rotate(-90 90.3 164.4)">R34</text>
<text x="92.1" y="164.4" transform="rotate(-90 92.1 164.4)">R35</text>
<text x="184.3" y="167.1">2SA1015SOT23</text>
<text x="186.4" y="165.3" transform="rotate(-90 186.4 165.3)">+3V3</text>
<text x="194.7" y="165.3">Q6</text>
<text x="77.4" y="170.6">XBEETX</text>
<text x="139.6" y="170.6">PERIPHERAL_I2C_SCL/RESTART</text>
<text x="170" y="172.4">Q5</text>
<text x="182" y="173.1">R130</text>
<text x="198.7" y="172.4" transform="rotate(-90 198.7 172.4)">+3V3</text>
<text x="175" y="176.6">R131</text>
<text x="184.7" y="177.6">SDSW</text>
<text x="194.3" y="176.6">R128</text>
<text x="199.4" y="176.8" transform="rotate(-90 199.4 176.8)">R129</text>
<text x="189.2" y="180.9">C96</text>
<text x="196.3" y="180.9">C95</text>
<text x="201.8" y="183.8" transform="rotate(-90 201.8 183.8)">S6</text>
<text x="203.2" y="190.4">GND</text>
<text x="95.3" y="201">GND</text>
</g>
<g font-size="1.7" fill="#c90d0c">
<text x="98.7" y="57.8" transform="rotate(-90 98.7 57.8)">Array</text>
<text x="100.3" y="57.8" transform="rotate(-90 100.3 57.8)">EEPROM</text>
</g>
<g font-size="1.5" fill="#808080">
<text x="109.2" y="11.9">5</text>
<text x="193.2" y="11.9" transform="rotate(-90 193.2 11.9)">20</text>
<text x="86.8" y="13.7">1</text>
<text x="89.4" y="14.5">VO</text>
<text x="103.2" y="18">VOUT</text>
<text x="104.2" y="12.7">VDD</text>
<text x="109.2" y="17.2">2</text>
<text x="183.6" y="17.2">6</text>
<text x="186.3" y="18">RESET</text>
<text x="194" y="16.9" transform="rotate(-90 194 16.9)">VDD</text>
<text x="198.2" y="16.2">INT</text>
<text x="202.5" y="15.4">8</text>
<text x="86.8" y="19">7</text>
<text x="89.4" y="19.7">SDA</text>
<text x="102.4" y="23.3">CAP1N</text>
<text x="109.2" y="22.5">3</text>
<text x="183.6" y="22.5">1</text>
<text x="183.6" y="20.7">7</text>
<text x="186.3" y="23.3">SCK</text>
<text x="186.3" y="21.5">CS</text>
<text x="197.7" y="23.3">GP5</text>
<text x="197.7" y="21.5">GP6</text>
<text x="197.7" y="19.7">GP7</text>
<text x="202.5" y="22.5">17</text>
<text x="202.5" y="20.7">18</text>
<text x="202.5" y="19">19</text>
<text x="86.8" y="24.2">8</text>
<text x="86.8" y="29.5">9</text>
<text x="89.4" y="25">SCK</text>
<text x="102.5" y="28.5">CAP1P</text>
<text x="109.2" y="27.8">4</text>
<text x="183.6" y="29.5">4</text>
<text x="183.6" y="24.2">2</text>
<text x="183.6" y="26">3</text>
<text x="186.3" y="25">SI</text>
<text x="186.3" y="26.8">SO</text>
<text x="197.7" y="28.5">GP2</text>
<text x="197.7" y="26.8">GP3</text>
<text x="197.7" y="25">GP4</text>
<text x="202.5" y="29.5">13</text>
<text x="202.5" y="27.8">14</text>
<text x="202.5" y="26">15</text>
<text x="202.5" y="24.2">16</text>
<text x="237.2" y="26" transform="rotate(-90 237.2 26)">2</text>
<text x="239" y="26" transform="rotate(-90 239 26)">1</text>
<text x="246" y="26" transform="rotate(-90 246 26)">3</text>
<text x="247.8" y="26" transform="rotate(-90 247.8 26)">4</text>
<text x="89.4" y="30.3">XRSETB</text>
<text x="104.4" y="33.8">VSS</text>
<text x="109.2" y="33">6</text>
<text x="183.6" y="31.3">5</text>
<text x="186.3" y="30.3">A1</text>
<text x="186.3" y="32.1">A0</text>
<text x="194" y="33.4" transform="rotate(-90 194 33.4)">VSS</text>
<text x="197.7" y="30.3">GP1</text>
<text x="197.7" y="32.1">GP0</text>
<text x="202.5" y="31.3">12</text>
<text x="237.2" y="34.8" transform="rotate(-90 237.2 34.8)">2</text>
<text x="237.2" y="30.8" transform="rotate(-90 237.2 30.8)">4</text>
<text x="239" y="34.8" transform="rotate(-90 239 34.8)">1</text>
<text x="239" y="30.8" transform="rotate(-90 239 30.8)">3</text>
<text x="246" y="34.4" transform="rotate(-90 246 34.4)">2</text>
<text x="247.8" y="34.4" transform="rotate(-90 247.8 34.4)">1</text>
<text x="193.2" y="36.1" transform="rotate(-90 193.2 36.1)">9</text>
<text x="237.2" y="39.6" transform="rotate(-90 237.2 39.6)">4</text>
<text x="239" y="39.6" transform="rotate(-90 239 39.6)">3</text>
<text x="94.6" y="47.1" transform="rotate(-90 94.6 47.1)">8</text>
<text x="237.2" y="43.6" transform="rotate(-90 237.2 43.6)">2</text>
<text x="239" y="43.6" transform="rotate(-90 239 43.6)">1</text>
<text x="102.7" y="49.7">SCL</text>
<text x="103.2" y="51.4">WP</text>
<text x="107.4" y="48.9">6</text>
<text x="107.4" y="50.6">7</text>
<text x="237.2" y="52.4" transform="rotate(-90 237.2 52.4)">2</text>
<text x="237.2" y="48.4" transform="rotate(-90 237.2 48.4)">4</text>
<text x="239" y="52.4" transform="rotate(-90 239 52.4)">1</text>
<text x="239" y="48.4" transform="rotate(-90 239 48.4)">3</text>
<text x="90.3" y="54.2">5</text>
<text x="93" y="54.9">SDA</text>
<text x="103.7" y="58.5">A0</text>
<text x="103.7" y="56.7">A1</text>
<text x="103.7" y="54.9">A2</text>
<text x="107.4" y="57.7">1</text>
<text x="107.4" y="55.9">2</text>
<text x="107.4" y="54.2">3</text>
<text x="237.2" y="57.2" transform="rotate(-90 237.2 57.2)">4</text>
<text x="239" y="57.2" transform="rotate(-90 239 57.2)">3</text>
<text x="94.6" y="60.8" transform="rotate(-90 94.6 60.8)">4</text>
<text x="125.2" y="74.2">IN</text>
<text x="126.9" y="76.8">GND</text>
<text x="128.8" y="74.2">OUT</text>
<text x="181.8" y="77.1">1</text>
<text x="184.5" y="77.8">CS/SHDN</text>
<text x="193.2" y="73.5" transform="rotate(-90 193.2 73.5)">8</text>
<text x="199.4" y="77.8">CH0</text>
<text x="204.3" y="77.1">2</text>
<text x="181.8" y="78.8">7</text>
<text x="181.8" y="80.6">5</text>
<text x="181.8" y="82.3">6</text>
<text x="184.5" y="79.6">CLK</text>
<text x="184.5" y="81.3">DIN</text>
<text x="184.5" y="83.1">DOUT</text>
<text x="194" y="78.5" transform="rotate(-90 194 78.5)">VDD</text>
<text x="199.4" y="83.1">CH1</text>
<text x="204.3" y="82.3">3</text>
<text x="92" y="85.9">1</text>
<text x="92" y="89.4">2</text>
<text x="94.7" y="86.6">VDD1</text>
<text x="101.6" y="86.6">VDD2</text>
<text x="107.4" y="89.4">7</text>
<text x="107.4" y="85.9">8</text>
<text x="123.7" y="89.4">5</text>
<text x="135.6" y="89.4">1</text>
<text x="193.2" y="87.2" transform="rotate(-90 193.2 87.2)">4</text>
<text x="194" y="84.5" transform="rotate(-90 194 84.5)">VSS</text>
<text x="92" y="92.9">3</text>
<text x="94.7" y="90.1">SDA1</text>
<text x="94.7" y="93.7">SCL1</text>
<text x="101.7" y="90.1">SDA2</text>
<text x="101.9" y="93.7">SCL2</text>
<text x="107.4" y="92.9">6</text>
<text x="123.7" y="92.9">4</text>
<text x="126.4" y="90.1">SCL</text>
<text x="126.4" y="93.7">SDA</text>
<text x="130.6" y="90.1">VDD</text>
<text x="92" y="96.4">4</text>
<text x="94.7" y="97.2">GND1</text>
<text x="101.5" y="97.2">GND2</text>
<text x="107.4" y="96.4">5</text>
<text x="123.7" y="96.4">3</text>
<text x="126.4" y="97.2">AIN</text>
<text x="130.8" y="97.2">VSS</text>
<text x="135.6" y="96.4">2</text>
<text x="193.2" y="108.7" transform="rotate(-90 193.2 108.7)">1</text>
<text x="194" y="113.7" transform="rotate(-90 194 113.7)">VDD</text>
<text x="195" y="108.7" transform="rotate(-90 195 108.7)">2</text>
<text x="200" y="113">INT</text>
<text x="204.3" y="112.3">9</text>
<text x="181.8" y="115.8">3</text>
<text x="181.8" y="117.5">4</text>
<text x="181.8" y="119.3">5</text>
<text x="181.8" y="114">6</text>
<text x="184.5" y="116.6">SCL/SCLK</text>
<text x="184.5" y="118.3">SDA/SDI</text>
<text x="184.5" y="114.8">CS</text>
<text x="195.7" y="115.3" transform="rotate(-90 195.7 115.3)">VDDIO</text>
<text x="196.5" y="118.3">AUX_DA</text>
<text x="196.6" y="116.6">AUX_CL</text>
<text x="204.3" y="117.5">8</text>
<text x="204.3" y="115.8">7</text>
<text x="184.5" y="120.1">AD0/SDO</text>
<text x="194" y="123.2" transform="rotate(-90 194 123.2)">GND</text>
<text x="193.2" y="126.7" transform="rotate(-90 193.2 126.7)">10</text>
<text x="193.4" y="150">U$21G$1</text>
<text x="193.4" y="144.7">U$21G$2</text>
<text x="193.4" y="151.8">U$21G$3</text>
<text x="131.7" y="161.5">20</text>
<text x="97.7" y="163.3">1</text>
<text x="97.7" y="166.8">2</text>
<text x="101.8" y="164.1">VCC</text>
<text x="101.8" y="167.6">DOUT</text>
<text x="121.7" y="165.8">AD1/DIO1</text>
<text x="121.7" y="162.3">AD0/DIO0</text>
<text x="131.7" y="165.1">19</text>
<text x="97.7" y="170.3">3</text>
<text x="97.7" y="173.9">4</text>
<text x="101.8" y="171.1">DIN</text>
<text x="112.2" y="172.9">AD3/DIO3/COORD_SEL</text>
<text x="121.7" y="169.4">AD2/DIO2</text>
<text x="131.7" y="172.1">17</text>
<text x="131.7" y="168.6">18</text>
<text x="97.7" y="177.4">5</text>
<text x="101.8" y="174.6">CD/DOUT_EN/DO8</text>
<text x="101.8" y="178.2">RESET#</text>
<text x="116.1" y="179.9">AD5/DIO5/ASSOC</text>
<text x="117.5" y="176.4">AD6/DIO6/RTS#</text>
<text x="131.7" y="179.1">15</text>
<text x="131.7" y="175.6">16</text>
<text x="203.8" y="179.1" transform="rotate(-90 203.8 179.1)">2</text>
<text x="205.5" y="179.1" transform="rotate(-90 205.5 179.1)">1</text>
<text x="97.7" y="180.9">6</text>
<text x="97.7" y="184.4">7</text>
<text x="101.8" y="181.7">RSSI_PWM</text>
<text x="101.8" y="185.2">RESERVED</text>
<text x="124.5" y="183.4">VREF</text>
<text x="131.7" y="182.7">14</text>
<text x="203.8" y="184" transform="rotate(-90 203.8 184)">4</text>
<text x="205.5" y="184" transform="rotate(-90 205.5 184)">3</text>
<text x="97.7" y="188">8</text>
<text x="97.7" y="191.5">9</text>
<text x="101.8" y="188.7">RESERVED</text>
<text x="120.2" y="187">ON/SLEEP#</text>
<text x="120.8" y="190.5">DIO7/CTS#</text>
<text x="131.7" y="189.7">12</text>
<text x="131.7" y="186.2">13</text>
<text x="96.9" y="195">10</text>
<text x="101.8" y="192.2">DTR/SLEEP_RQ/DI8</text>
<text x="101.8" y="195.8">GND</text>
<text x="116.6" y="194">AD4/DIO4/RF_TX</text>
<text x="131.7" y="193.2">11</text>
</g>
<g font-size="1.2" fill="#c90d0c">
<text x="104.2" y="8.6">U$10</text>
<text x="95.3" y="36.8">AQM0802A-RN-GBW</text>
</g>
<g font-size="1" fill="#c90d0c">
<text x="247.1" y="27.7">ON</text>
<text x="246" y="32.6">2</text>
<text x="247.7" y="32.6">1</text>
</g>
</svg>
